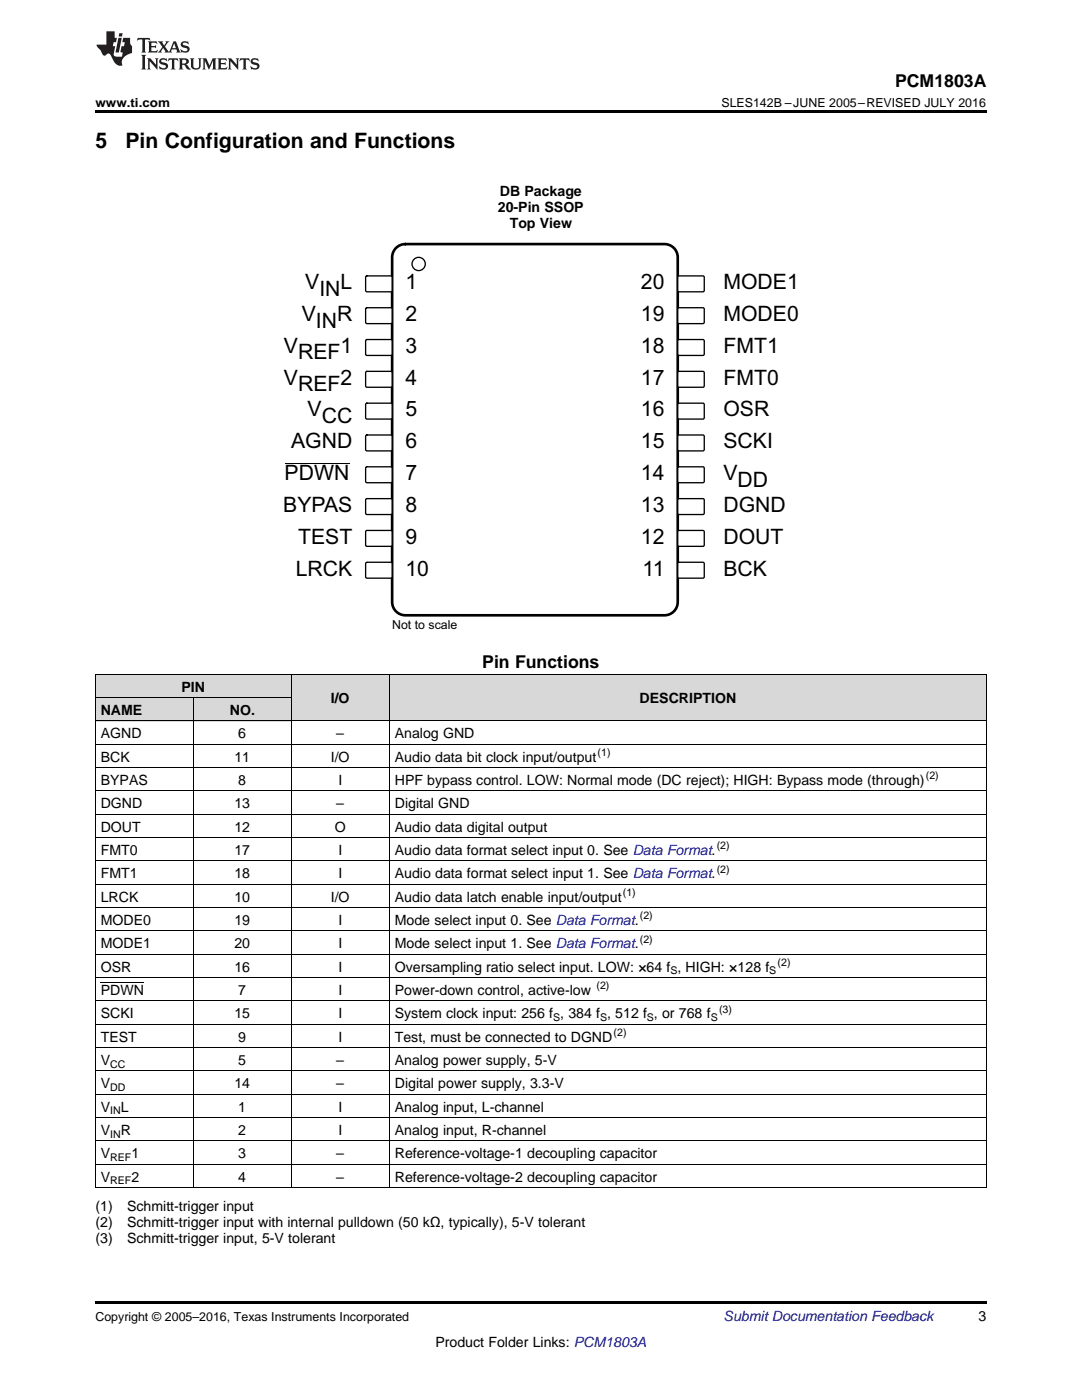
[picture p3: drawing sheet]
<svg xmlns="http://www.w3.org/2000/svg" width="216mm" height="279mm" viewBox="0 0 216 279" stroke-linecap="round" stroke-linejoin="round" font-family="sans-serif">
<g fill="#d8d8d8">
<path d="M58.1 134.6h19.6v9.3h-19.6z"/>
<path d="M77.7 134.6h119.1v9.3h-119.1z"/>
<path d="M19 139.3h19.6v4.6h-19.6z"/>
<path d="M38.6 139.3h19.5v4.6h-19.5z"/>
<path d="M19 134.6h19.6v4.7h-19.6z"/>
<path d="M38.6 134.6h19.5v4.7h-19.5z"/>
</g>
<path d="M19 237l.2 .1zM58 237l.1 .1zM77.6 237l.1 .1zM196.7 237l.1 .1zM19 259.7h177.8v.5h-177.8z" fill="#000"/>
<g fill="none" stroke="#000" stroke-width=".2">
<path d="M19 134.6h177.8v102.5M19 139.2h39.1M19.1 134.6v102.5M38.5 139.2v97.9M58.1 134.6v102.5M77.7 134.6v102.5M19 157.9h177.8M19 153.2h177.8M19 148.5h177.8M19 143.9h177.8M19 176.5h177.8M19 171.8h177.8"/>
<path d="M19 167.2h177.8M19 162.5h177.8M19 199.8h177.8M19 195.1h177.8M19 190.4h177.8M19 185.8h177.8M19 181.1h177.8M19 218.4h177.8M19 213.7h177.8M19 209.1h177.8M19 204.4h177.8M19 237h177.8"/>
<path d="M19 232.4h177.8M19 227.7h177.8M19 223h177.8"/>
</g>
<circle cx="83.5" cy="52.7" r="1.32" fill="none" stroke="#000" stroke-width=".26"/>
<path d="M79.2 49.3l1.1-.5 .6-.1h51.7a2.65 2.65 0 0 1 2.6 2.7v68.7a2.65 2.65 0 0 1-2.6 2.7h-51.7a2.65 2.65 0 0 1-2.7-2.7v-68.7a2.64 2.64 0 0 1 1-2.1z" fill="none" stroke="#000" stroke-width=".53"/>
<path d="M73 55.2l.2-.1h4.9l.1 .2v2.8l-.2 .1h-4.9l-.1-.2z" fill-rule="evenodd" fill="#fff"/>
<path d="M73 55.2l.2-.1h4.9l.1 .2v2.8l-.2 .1h-4.9l-.1-.2z" fill="none" stroke="#000" stroke-width=".26"/>
<path d="M135.3 55.2l.2-.1h4.9l.1 .2v2.8l-.2 .1h-4.9l-.2-.2z" fill-rule="evenodd" fill="#fff"/>
<path d="M135.3 55.2l.2-.1h4.9l.1 .2v2.8l-.2 .1h-4.9l-.2-.2z" fill="none" stroke="#000" stroke-width=".26"/>
<path d="M73 61.5l.2-.1h4.9l.1 .3v2.8l-.2 .1h-4.9l-.1-.3z" fill-rule="evenodd" fill="#fff"/>
<path d="M73 61.5l.2-.1h4.9l.1 .3v2.8l-.2 .1h-4.9l-.1-.3z" fill="none" stroke="#000" stroke-width=".26"/>
<path d="M135.3 61.5l.2-.1h4.9l.1 .3v2.8l-.2 .1h-4.9l-.2-.3z" fill-rule="evenodd" fill="#fff"/>
<path d="M135.3 61.5l.2-.1h4.9l.1 .3v2.8l-.2 .1h-4.9l-.2-.3z" fill="none" stroke="#000" stroke-width=".26"/>
<path d="M73 67.9l.2-.1h4.9l.1 .2v2.8l-.2 .1h-4.9l-.1-.2z" fill-rule="evenodd" fill="#fff"/>
<path d="M73 67.9l.2-.1h4.9l.1 .2v2.8l-.2 .1h-4.9l-.1-.2z" fill="none" stroke="#000" stroke-width=".26"/>
<path d="M135.3 67.9l.2-.1h4.9l.1 .2v2.8l-.2 .1h-4.9l-.2-.2z" fill-rule="evenodd" fill="#fff"/>
<path d="M135.3 67.9l.2-.1h4.9l.1 .2v2.8l-.2 .1h-4.9l-.2-.2z" fill="none" stroke="#000" stroke-width=".26"/>
<path d="M73 74.2l.2-.1h4.9l.1 .3v2.8l-.2 .1h-4.9l-.1-.3z" fill-rule="evenodd" fill="#fff"/>
<path d="M73 74.2l.2-.1h4.9l.1 .3v2.8l-.2 .1h-4.9l-.1-.3z" fill="none" stroke="#000" stroke-width=".26"/>
<path d="M135.3 74.2l.2-.1h4.9l.1 .3v2.8l-.2 .1h-4.9l-.2-.3z" fill-rule="evenodd" fill="#fff"/>
<path d="M135.3 74.2l.2-.1h4.9l.1 .3v2.8l-.2 .1h-4.9l-.2-.3z" fill="none" stroke="#000" stroke-width=".26"/>
<path d="M73 80.6l.2-.1h4.9l.1 .2v2.8l-.2 .1h-4.9l-.1-.2z" fill-rule="evenodd" fill="#fff"/>
<path d="M73 80.6l.2-.1h4.9l.1 .2v2.8l-.2 .1h-4.9l-.1-.2z" fill="none" stroke="#000" stroke-width=".26"/>
<path d="M135.3 80.6l.2-.1h4.9l.1 .2v2.8l-.2 .1h-4.9l-.2-.2z" fill-rule="evenodd" fill="#fff"/>
<path d="M135.3 80.6l.2-.1h4.9l.1 .2v2.8l-.2 .1h-4.9l-.2-.2z" fill="none" stroke="#000" stroke-width=".26"/>
<path d="M73 86.9l.2-.1h4.9l.1 .3v2.8l-.2 .1h-4.9l-.1-.3z" fill-rule="evenodd" fill="#fff"/>
<path d="M73 86.9l.2-.1h4.9l.1 .3v2.8l-.2 .1h-4.9l-.1-.3z" fill="none" stroke="#000" stroke-width=".26"/>
<path d="M135.3 86.9l.2-.1h4.9l.1 .3v2.8l-.2 .1h-4.9l-.2-.3z" fill-rule="evenodd" fill="#fff"/>
<path d="M135.3 86.9l.2-.1h4.9l.1 .3v2.8l-.2 .1h-4.9l-.2-.3z" fill="none" stroke="#000" stroke-width=".26"/>
<path d="M73 93.3l.2-.1h4.9l.1 .2v2.8l-.2 .1h-4.9l-.1-.2z" fill-rule="evenodd" fill="#fff"/>
<path d="M73 93.3l.2-.1h4.9l.1 .2v2.8l-.2 .1h-4.9l-.1-.2z" fill="none" stroke="#000" stroke-width=".26"/>
<path d="M56.8 92.5h12.9" fill="none" stroke="#000" stroke-width=".2"/>
<path d="M135.3 93.3l.2-.1h4.9l.1 .2v2.8l-.2 .1h-4.9l-.2-.2z" fill-rule="evenodd" fill="#fff"/>
<path d="M135.3 93.3l.2-.1h4.9l.1 .2v2.8l-.2 .1h-4.9l-.2-.2z" fill="none" stroke="#000" stroke-width=".26"/>
<path d="M73 99.6l.2-.1h4.9l.1 .3v2.8l-.2 .1h-4.9l-.1-.3z" fill-rule="evenodd" fill="#fff"/>
<path d="M73 99.6l.2-.1h4.9l.1 .3v2.8l-.2 .1h-4.9l-.1-.3z" fill="none" stroke="#000" stroke-width=".26"/>
<path d="M135.3 99.6l.2-.1h4.9l.1 .3v2.8l-.2 .1h-4.9l-.2-.3z" fill-rule="evenodd" fill="#fff"/>
<path d="M135.3 99.6l.2-.1h4.9l.1 .3v2.8l-.2 .1h-4.9l-.2-.3z" fill="none" stroke="#000" stroke-width=".26"/>
<path d="M73 106l.2-.1h4.9l.1 .2v2.8l-.2 .1h-4.9l-.1-.2z" fill-rule="evenodd" fill="#fff"/>
<path d="M73 106l.2-.1h4.9l.1 .2v2.8l-.2 .1h-4.9l-.1-.2z" fill="none" stroke="#000" stroke-width=".26"/>
<path d="M135.3 106l.2-.1h4.9l.1 .2v2.8l-.2 .1h-4.9l-.2-.2z" fill-rule="evenodd" fill="#fff"/>
<path d="M135.3 106l.2-.1h4.9l.1 .2v2.8l-.2 .1h-4.9l-.2-.2z" fill="none" stroke="#000" stroke-width=".26"/>
<path d="M73 112.3l.2-.1h4.9l.1 .3v2.8l-.2 .1h-4.9l-.1-.3z" fill-rule="evenodd" fill="#fff"/>
<path d="M73 112.3l.2-.1h4.9l.1 .3v2.8l-.2 .1h-4.9l-.1-.3z" fill="none" stroke="#000" stroke-width=".26"/>
<path d="M135.3 112.3l.2-.1h4.9l.1 .3v2.8l-.2 .1h-4.9l-.2-.3z" fill-rule="evenodd" fill="#fff"/>
<path d="M135.3 112.3l.2-.1h4.9l.1 .3v2.8l-.2 .1h-4.9l-.2-.3z" fill="none" stroke="#000" stroke-width=".26"/>
<path d="M19 22h177.8v.5h-177.8z" fill="#000"/>
<g fill="#231f20">
<path d="M27.5 7.6l-.1 .5 .4-.2h.6v.1v2.1l-.2 .4h1l-.3-.4v-2.1l.1-.1h.5l.5 .2-.2-.5zM29.5 8.3l.2 .3v1.5l-.2 .4h1.8l.2-.6a1.04 1.04 0 0 1-1.3 .2v-.7h.6l.3 .2v-.6l-.3 .2h-.6v-.6l.8-.1 .4 .3-.2-.5zM31.5 8.3l.9 1.1-.9 1.1h.8l-.2-.2 .5-.7 .4 .7-.2 .2h1.5l-.1-.2 .1-.4h.9l.1 .4-.2 .2h1l-.3-.3-.7-1.9h-.5l-.9 2-.8-1 .9-1h-.8l.1 .3-.3 .5-.4-.6 .2-.2zM34.7 8.6l.4 1h-.7zM36.3 8.4a.63 .63 0 0 0-.2 .7 .63 .63 0 0 0 .6 .4l.6 .2 .1 .2a.75 .75 0 0 1-.7 .4 .75 .75 0 0 1-.6-.5l.1 .7 .1-.1a1.11 1.11 0 0 0 1.5-.6 1.13 1.13 0 0 0-1.2-.8l-.1-.4a1.04 1.04 0 0 1 1.2 .2l-.2-.5-.1 .1-.5-.2zM28.2 10.9l.2 .4v2.2l-.2 .4h1l-.3-.4v-2.2l.3-.4zM29.3 11.6l.3 .4v1.5l-.3 .4h.8l-.2-.4v-1.3l1.5 1.7v-1.9l.2-.4h-.7l.2 .4v.9l-1.1-1.3zM32 11.8a.62 .62 0 0 0-.2 .7 .62 .62 0 0 0 .6 .4l.6 .1 .1 .3a.76 .76 0 0 1-.7 .3 .76 .76 0 0 1-.6-.4l.1 .7 .1-.1a1.11 1.11 0 0 0 1.5-.6 1.13 1.13 0 0 0-1.2-.8l-.1-.4a1.04 1.04 0 0 1 1.2 .2l-.2-.6-.1 .1-.5-.1zM33.7 11.6l-.2 .6a.61 .61 0 0 1 .8-.3v1.6l-.2 .4h.9l-.2-.4v-1.6a.63 .63 0 0 1 .8 .3l-.2-.6zM35.6 11.6l.3 .4v1.5l-.3 .4h1l-.2-.2v-.8l.5 .2a.76 .76 0 0 0 1.2 .7l-1-1a.58 .58 0 0 0 .6-.5 .58 .58 0 0 0-.5-.6zM36.4 11.9h.1a.45 .45 0 0 1 .5 .1 .45 .45 0 0 1 .1 .5l-.7 .2zM37.9 11.6l.2 .2a2.17 2.17 0 0 0 .3 1.9 .99 .99 0 0 0 1.6-.6v-1.1l.2-.4h-.7l.2 .2a1.92 1.92 0 0 1-.2 1.8 .6 .6 0 0 1-.9-.5v-1.1l.2-.4zM40.4 11.6l.2 .4v1.5l-.2 .4h.7l-.2-.4v-1.4l.8 1.8 .8-1.8v1.4l-.2 .4h.9l-.2-.4v-1.5l.2-.4h-.8l-.6 1.5-.6-1.5zM43.4 11.6l.2 .4v1.5l-.2 .4h1.8l.2-.6a1.04 1.04 0 0 1-1.3 .1v-.6h.5l.4 .2v-.6l-.4 .2h-.5v-.7h.8l.3 .3-.1-.6zM45.5 11.6l.2 .4v1.5l-.2 .4h.7l-.2-.4v-1.3l1.5 1.7v-1.9l.2-.4h-.7l.2 .4v.9l-1.1-1.3zM47.9 11.6l-.1 .6a.61 .61 0 0 1 .8-.3v1.6l-.3 .4h1l-.3-.4 .1-1.6a.63 .63 0 0 1 .7 .3l-.1-.6zM50.2 11.8a.62 .62 0 0 0-.2 .7 .62 .62 0 0 0 .6 .4l.6 .1 .2 .3a.76 .76 0 0 1-.8 .3 .76 .76 0 0 1-.6-.4l.1 .7 .2-.1a1.11 1.11 0 0 0 1.5-.6 1.13 1.13 0 0 0-1.3-.8l-.1-.4a1.04 1.04 0 0 1 1.2 .2l-.1-.6-.2 .1-.5-.1z"/>
<path d="M21.2 6.3v2.6h-1.9l.1 .4 .7 .9a.91 .91 0 0 0 1 .8 .56 .56 0 0 1 .5-.3 .56 .56 0 0 1 .5 .3l.4 .8a1.53 1.53 0 0 0 1.9 1.2 1.54 1.54 0 0 1 1-2.1l.9-.3v-1.4a1.52 1.52 0 0 1-.3-1.6h-1.4l-.2 .8h.5l-.2 .8h-.4l-.2 1v.2l.4 .1-.2 .8a1.93 1.93 0 0 1-1.6-.3l.3-1.8h-.5l.2-.8h.4l.2-.8h-.4v-1.3zM23.6 7.6l-.6 2.9h.7l.6-2.9zM23.8 6.6l-.1 .7h.6l.2-.7z"/>
</g>
<path d="M20.1 196.1h8.6" fill="none" stroke="#000" stroke-width=".2"/>
<g font-size="4.2">
<text x="19" y="29.6">5</text>
<text x="25" y="29.6">Pin Configuration and Functions</text>
<text x="60.9" y="57.7">V</text>
<text x="63.7" y="59">IN</text>
<text x="68" y="57.7">L</text>
<text x="80.9" y="57.7">1</text>
<text x="127.9" y="57.7">20</text>
<text x="144.3" y="57.7">MODE1</text>
<text x="60.2" y="64.1">V</text>
<text x="63" y="65.4">IN</text>
<text x="67.3" y="64.1">R</text>
<text x="80.9" y="64.1">2</text>
<text x="127.9" y="64.1">19</text>
<text x="144.3" y="64.1">MODE0</text>
<text x="56.7" y="70.4">V</text>
<text x="59.5" y="71.7">REF</text>
<text x="68" y="70.4">1</text>
<text x="80.9" y="70.4">3</text>
<text x="127.9" y="70.4">18</text>
<text x="144.3" y="70.4">FMT1</text>
<text x="56.7" y="76.8">V</text>
<text x="68" y="76.8">2</text>
<text x="80.9" y="76.8">4</text>
<text x="127.9" y="76.8">17</text>
<text x="144.3" y="76.8">FMT0</text>
<text x="59.5" y="78.1">REF</text>
<text x="61.4" y="83.1">V</text>
<text x="80.9" y="83.1">5</text>
<text x="127.9" y="83.1">16</text>
<text x="144.3" y="83.1">OSR</text>
<text x="58.1" y="89.5">AGND</text>
<text x="64.2" y="84.4">CC</text>
<text x="80.9" y="89.5">6</text>
<text x="127.9" y="89.5">15</text>
<text x="144.3" y="89.5">SCKI</text>
<text x="56.8" y="95.8">PDWN</text>
<text x="80.9" y="95.8">7</text>
<text x="127.9" y="95.8">14</text>
<text x="144.3" y="95.8">V</text>
<text x="147.2" y="97.1">DD</text>
<text x="56.5" y="102.2">BYPAS</text>
<text x="80.9" y="102.2">8</text>
<text x="127.9" y="102.2">13</text>
<text x="144.3" y="102.2">DGND</text>
<text x="59.5" y="108.5">TEST</text>
<text x="80.9" y="108.5">9</text>
<text x="127.9" y="108.5">12</text>
<text x="144.3" y="108.5">DOUT</text>
<text x="59" y="114.9">LRCK</text>
<text x="80.9" y="114.9">10</text>
<text x="128.2" y="114.9">11</text>
<text x="144.3" y="114.9">BCK</text>
</g>
<g font-size="3.5">
<text x="178.6" y="17.3">PCM1803A</text>
<text x="96.2" y="133.3">Pin Functions</text>
</g>
<g font-size="2.8">
<text x="99.7" y="39.2">DB Package</text>
<text x="99.3" y="42.3">20-Pin SSOP</text>
<text x="101.7" y="45.5">Top View</text>
<text x="20.1" y="142.7">NAME</text>
<text x="36.2" y="138">PIN</text>
<text x="45.9" y="142.7">NO.</text>
<text x="66" y="140.3">I/O</text>
<text x="127.6" y="140.3">DESCRIPTION</text>
<text x="20.1" y="147.3">AGND</text>
<text x="47.6" y="147.3">6</text>
<text x="67.1" y="147.3">–</text>
<text x="78.8" y="147.3">Analog GND</text>
<text x="20.1" y="152">BCK</text>
<text x="46.8" y="152">11</text>
<text x="66" y="152">I/O</text>
<text x="78.8" y="152">Audio data bit clock input/output</text>
<text x="20.1" y="156.6">BYPAS</text>
<text x="20.1" y="161.3">DGND</text>
<text x="46.8" y="161.3">13</text>
<text x="47.6" y="156.6">8</text>
<text x="67.1" y="161.3">–</text>
<text x="67.5" y="156.6">I</text>
<text x="78.8" y="156.6">HPF bypass control. LOW: Normal mode (DC reject); HIGH: Bypass mode (through)</text>
<text x="78.8" y="161.3">Digital GND</text>
<text x="20.1" y="165.9">DOUT</text>
<text x="46.8" y="165.9">12</text>
<text x="66.8" y="165.9">O</text>
<text x="78.8" y="165.9">Audio data digital output</text>
<text x="20.1" y="170.6">FMT0</text>
<text x="46.8" y="170.6">17</text>
<text x="67.5" y="170.6">I</text>
<text x="78.8" y="170.6">Audio data format select input 0. See Data Format.</text>
<text x="20.1" y="175.3">FMT1</text>
<text x="20.1" y="179.9">LRCK</text>
<text x="46.8" y="175.3">18</text>
<text x="46.8" y="179.9">10</text>
<text x="66" y="179.9">I/O</text>
<text x="67.5" y="175.3">I</text>
<text x="78.8" y="175.3">Audio data format select input 1. See Data Format.</text>
<text x="78.8" y="179.9">Audio data latch enable input/output</text>
<text x="20.1" y="184.6">MODE0</text>
<text x="46.8" y="184.6">19</text>
<text x="67.5" y="184.6">I</text>
<text x="78.8" y="184.6">Mode select input 0. See Data Format.</text>
<text x="20.1" y="189.2">MODE1</text>
<text x="46.8" y="189.2">20</text>
<text x="67.5" y="189.2">I</text>
<text x="78.8" y="189.2">Mode select input 1. See Data Format.</text>
<text x="20.1" y="193.9">OSR</text>
<text x="46.8" y="193.9">16</text>
<text x="67.5" y="193.9">I</text>
<text x="78.8" y="193.9">Oversampling ratio select input. LOW: ×64 f , HIGH: ×128 f</text>
<text x="20.1" y="198.5">PDWN</text>
<text x="20.1" y="203.2">SCKI</text>
<text x="46.8" y="203.2">15</text>
<text x="47.6" y="198.5">7</text>
<text x="67.5" y="198.5">I</text>
<text x="67.5" y="203.2">I</text>
<text x="78.8" y="198.5">Power-down control, active-low</text>
<text x="78.8" y="203.2">System clock input: 256 f , 384 f , 512 f , or 768 f</text>
<text x="20.1" y="207.9">TEST</text>
<text x="47.6" y="207.9">9</text>
<text x="67.5" y="207.9">I</text>
<text x="78.8" y="207.9">Test, must be connected to DGND</text>
<text x="20.1" y="212.5">V</text>
<text x="47.6" y="212.5">5</text>
<text x="67.1" y="212.5">–</text>
<text x="78.8" y="212.5">Analog power supply, 5-V</text>
<text x="20.1" y="217.2">V</text>
<text x="20.1" y="221.8">V</text>
<text x="24.1" y="221.8">L</text>
<text x="46.8" y="217.2">14</text>
<text x="47.6" y="221.8">1</text>
<text x="67.1" y="217.2">–</text>
<text x="67.5" y="221.8">I</text>
<text x="78.8" y="217.2">Digital power supply, 3.3-V</text>
<text x="78.8" y="221.8">Analog input, L-channel</text>
<text x="20.1" y="226.5">V</text>
<text x="24.1" y="226.5">R</text>
<text x="47.6" y="226.5">2</text>
<text x="67.5" y="226.5">I</text>
<text x="78.8" y="226.5">Analog input, R-channel</text>
<text x="20.1" y="231.1">V</text>
<text x="26.2" y="231.1">1</text>
<text x="47.6" y="231.1">3</text>
<text x="67.1" y="231.1">–</text>
<text x="78.8" y="231.1">Reference-voltage-1 decoupling capacitor</text>
<text x="20.1" y="235.8">V</text>
<text x="26.2" y="235.8">2</text>
<text x="47.6" y="235.8">4</text>
<text x="67.1" y="235.8">–</text>
<text x="78.8" y="235.8">Reference-voltage-2 decoupling capacitor</text>
<text x="19" y="241.7">(1)</text>
<text x="19" y="244.8">(2)</text>
<text x="25.4" y="241.7">Schmitt-trigger input</text>
<text x="25.4" y="244.8">Schmitt-trigger input with internal pulldown (50 kΩ, typically), 5-V tolerant</text>
<text x="19" y="248">(3)</text>
<text x="25.4" y="248">Schmitt-trigger input, 5-V tolerant</text>
<text x="195.3" y="263.6">3</text>
<text x="86.9" y="268.9">Product Folder Links: PCM1803A</text>
</g>
<text font-size="2.8" fill="#0000c8" x="144.4" y="263.6">Submit Documentation Feedback</text>
<g font-size="2.5">
<text x="19" y="21.4">www.ti.com</text>
<text x="144" y="21.4">SLES142B –JUNE 2005–REVISED JULY 2016</text>
<text x="78.2" y="125.4">Not to scale</text>
<text x="19" y="263.6">Copyright © 2005–2016, Texas Instruments Incorporated</text>
</g>
<g font-size="2.1">
<text x="119.3" y="150.8">(1)</text>
<text x="184.7" y="155.5">(2)</text>
<text x="143" y="169.5">(2)</text>
<text x="124.3" y="178.8">(1)</text>
<text x="143" y="174.1">(2)</text>
<text x="127.7" y="183.4">(2)</text>
<text x="127.7" y="188.1">(2)</text>
<text x="119" y="197.4">(2)</text>
<text x="133.8" y="194.5">S</text>
<text x="153.5" y="194.5">S</text>
<text x="155.2" y="192.8">(2)</text>
<text x="110.4" y="203.8">S</text>
<text x="119.7" y="203.8">S</text>
<text x="129.1" y="203.8">S</text>
<text x="141.8" y="203.8">S</text>
<text x="143.5" y="202.1">(3)</text>
<text x="122.4" y="206.7">(2)</text>
<text x="22" y="213.1">CC</text>
<text x="22" y="217.7">DD</text>
<text x="22" y="222.4">IN</text>
<text x="22" y="227">IN</text>
<text x="22" y="231.7">REF</text>
<text x="22" y="236.4">REF</text>
</g>
</svg>
